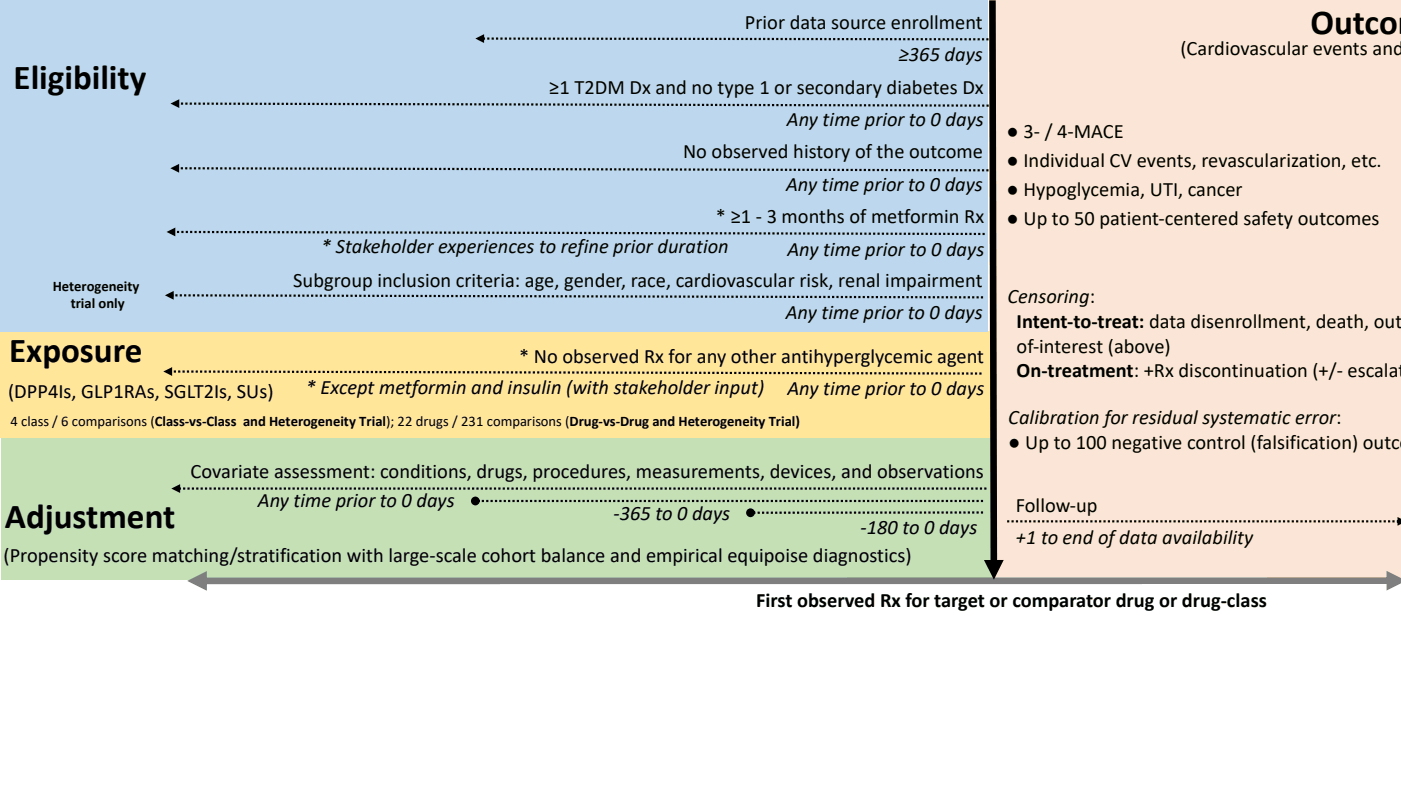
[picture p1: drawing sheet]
<svg xmlns="http://www.w3.org/2000/svg" width="339mm" height="190mm" viewBox="0 0 339 190" stroke-linecap="round" stroke-linejoin="round" font-family="sans-serif">
<path d="M239.2 0h99.5v139.7h-99.5z" fill="#fbe5d6"/>
<path d="M.2 105.8h239.9v34.3h-239.9z" fill="#c5e0b4"/>
<path d="M-.1 80.1h239.7v25.7h-239.7z" fill="#ffe699"/>
<path d="M0 .1h238.8v80.1h-238.8z" fill="#bdd7ee"/>
<path d="M49.2 139.6v1.6h286.8v-1.6zM45.2 140.4l4.8 2.4v-4.7zM335.2 138v4.8l3.5-2.4z" fill="#7f7f7f"/>
<g fill="#000">
<path d="M238.4 9.2h.6v.6h-.6zM237.4 9.2h.5v.6h-.5zM236.3 9.2h.5v.6h-.5zM235.3 9.2h.5v.6h-.5zM234.2 9.2h.5v.6h-.5zM233.1 9.2h.6v.6h-.6zM232.1 9.2h.5v.6h-.5zM231 9.2h.5v.6h-.5zM230 9.2h.5v.6h-.5zM228.9 9.2h.5v.6h-.5zM227.8 9.2h.6v.6h-.6zM226.8 9.2h.5v.6h-.5zM225.7 9.2h.6v.5h-.6zM224.7 9.2h.5v.5h-.5zM223.6 9.2h.5v.5h-.5zM222.6 9.2h.5v.5h-.5zM221.5 9.2h.5v.5h-.5zM220.4 9.2h.6v.5h-.6zM219.4 9.2h.5v.5h-.5zM218.3 9.2h.5v.5h-.5zM217.3 9.2h.5v.5h-.5zM216.2 9.2h.5v.5h-.5zM215.1 9.2h.6v.5h-.6zM214.1 9.2h.5v.5h-.5zM213 9.2h.6v.5h-.6zM212 9.2h.5v.5h-.5zM210.9 9.2h.5v.5h-.5zM209.9 9.2h.5v.5h-.5zM208.8 9.2h.5v.5h-.5zM207.7 9.2h.6v.5h-.6zM206.7 9.2h.5v.5h-.5zM205.6 9.2h.5v.5h-.5zM204.6 9.2h.5v.5h-.5zM203.5 9.2h.5v.5h-.5zM202.4 9.2h.6v.5h-.6zM201.4 9.2h.5v.5h-.5zM200.3 9.2h.6v.5h-.6zM199.3 9.2h.5v.5h-.5zM198.2 9.2h.5v.5h-.5zM197.2 9.2h.5v.5h-.5zM196.1 9.2h.5v.5h-.5zM195 9.2h.6v.5h-.6zM194 9.2h.5v.5h-.5zM192.9 9.2h.5v.5h-.5zM191.9 9.2h.5v.5h-.5zM190.8 9.2h.5v.5h-.5zM189.7 9.2h.6v.5h-.6zM188.7 9.2h.5v.5h-.5zM187.6 9.2h.6v.5h-.6zM186.6 9.2h.5v.5h-.5zM185.5 9.2h.5v.5h-.5zM184.5 9.2h.5v.5h-.5zM183.4 9.2h.5v.5h-.5zM182.3 9.2h.6v.5h-.6zM181.3 9.2h.5v.5h-.5zM180.2 9.2h.5v.5h-.5zM179.2 9.2h.5v.5h-.5zM178.1 9.2h.5v.5h-.5zM177 9.1h.6v.6h-.6zM176 9.1h.5v.6h-.5zM174.9 9.1h.6v.6h-.6zM173.9 9.1h.5v.6h-.5zM172.8 9.1h.5v.6h-.5zM171.8 9.1h.5v.6h-.5zM170.7 9.1h.5v.6h-.5zM169.6 9.1h.6v.6h-.6zM168.6 9.1h.5v.6h-.5zM167.5 9.1h.5v.6h-.5zM166.5 9.1h.5v.6h-.5zM165.4 9.1h.5v.6h-.5zM164.3 9.1h.6v.6h-.6zM163.3 9.1h.5v.6h-.5zM162.2 9.1h.6v.6h-.6zM161.2 9.1h.5v.6h-.5zM160.1 9.1h.5v.6h-.5zM159.1 9.1h.5v.6h-.5zM158 9.1h.5v.6h-.5zM156.9 9.1h.6v.5h-.6zM155.9 9.1h.5v.5h-.5zM154.8 9.1h.5v.5h-.5zM153.8 9.1h.5v.5h-.5zM152.7 9.1h.5v.5h-.5zM151.6 9.1h.6v.5h-.6zM150.6 9.1h.5v.5h-.5zM149.5 9.1h.6v.5h-.6zM148.5 9.1h.5v.5h-.5zM147.4 9.1h.5v.5h-.5zM146.4 9.1h.5v.5h-.5zM145.3 9.1h.5v.5h-.5zM144.2 9.1h.6v.5h-.6zM143.2 9.1h.5v.5h-.5zM142.1 9.1h.5v.5h-.5zM141.1 9.1h.5v.5h-.5zM140 9.1h.5v.5h-.5zM138.9 9.1h.6v.5h-.6zM137.9 9.1h.5v.5h-.5zM136.8 9.1h.6v.5h-.6zM135.8 9.1h.5v.5h-.5zM134.7 9.1h.5v.5h-.5zM133.7 9.1h.5v.5h-.5zM132.6 9.1h.5v.5h-.5zM131.5 9.1h.6v.5h-.6zM130.5 9.1h.5v.5h-.5zM129.4 9.1h.5v.5h-.5zM128.4 9.1h.5v.5h-.5zM127.3 9.1h.5v.5h-.5zM126.2 9.1h.6v.5h-.6zM125.2 9.1h.5v.5h-.5zM124.1 9.1h.6v.5h-.6zM123.1 9.1h.5v.5h-.5zM122 9.1h.5v.5h-.5zM121 9.1h.5v.5h-.5zM119.9 9.1h.5v.5h-.5zM118.8 9.1h.6v.5h-.6zM117.8 9.1h.5v.5h-.5zM116.7 9.1h.5v.5h-.5zM114.9 9.3l2.1-1v2.1z"/>
<path d="M239.1 .1h1.6l.3 136.1h-1.5zM237.9 135.4h4.7l-2.3 4.7z"/>
<path d="M238.5 25.3h.5v.5h-.5zM237.4 25.3h.5v.5h-.5zM236.4 25.3h.5v.5h-.5zM235.3 25.3h.5v.5h-.5zM234.2 25.3h.6v.5h-.6zM233.2 25.3h.5v.5h-.5zM232.1 25.3h.5v.5h-.5zM231.1 25.2h.5v.6h-.5zM230 25.2h.5v.6h-.5zM228.9 25.2h.6v.6h-.6zM227.9 25.2h.5v.6h-.5zM226.8 25.2h.6v.6h-.6zM225.8 25.2h.5v.6h-.5zM224.7 25.2h.5v.6h-.5zM223.7 25.2h.5v.6h-.5zM222.6 25.2h.5v.6h-.5zM221.5 25.2h.6v.6h-.6zM220.5 25.2h.5v.6h-.5zM219.4 25.2h.5v.6l-.5-.1zM218.4 25.2h.5v.5h-.5zM217.3 25.2h.5v.5h-.5zM216.2 25.2h.6v.5h-.6zM215.2 25.2h.5v.5h-.5zM214.1 25.2h.6v.5h-.6zM213.1 25.2h.5v.5h-.5zM212 25.2h.5v.5h-.5zM211 25.2h.5v.5h-.5zM209.9 25.2h.5v.5h-.5zM208.8 25.2h.6v.5h-.6zM207.8 25.2h.5v.5h-.5zM206.7 25.2h.5v.5h-.5zM205.7 25.2h.5v.5h-.5zM204.6 25.2h.5v.5h-.5zM203.5 25.2h.6v.5h-.6zM202.5 25.2h.5v.5h-.5zM201.4 25.2h.6v.5h-.6zM200.4 25.2h.5v.5h-.5zM199.3 25.2h.5v.5h-.5zM198.3 25.2h.5v.5h-.5zM197.2 25.2h.5v.5h-.5zM196.1 25.2h.6v.5h-.6zM195.1 25.2h.5v.5h-.5zM194 25.2h.5v.5h-.5zM193 25.2h.5v.5h-.5zM191.9 25.2h.5v.5h-.5zM190.8 25.1h.6v.6h-.6zM189.8 25.1h.5v.6h-.5zM188.7 25.1h.6v.6h-.6zM187.7 25.1h.5v.6h-.5zM186.6 25.1h.5v.6h-.5zM185.6 25.1h.5v.6h-.5zM184.5 25.1h.5v.6h-.5zM183.4 25.1h.6v.6h-.6zM182.4 25.1h.5v.6h-.5zM181.3 25.1h.5v.6h-.5zM180.3 25.1h.5v.6h-.5zM179.2 25.1h.5v.5h-.5zM178.1 25.1h.6v.5h-.6zM177.1 25.1h.5v.5h-.5zM176 25.1h.6v.5h-.6zM175 25.1h.5v.5h-.5zM173.9 25.1h.5v.5h-.5zM172.9 25.1h.5v.5h-.5zM171.8 25.1h.5v.5h-.5zM170.7 25.1h.6v.5h-.6zM169.7 25.1h.5v.5h-.5zM168.6 25.1h.5v.5h-.5zM167.6 25.1h.5v.5h-.5zM166.5 25.1h.5v.5h-.5zM165.4 25.1h.6v.5h-.6zM164.4 25.1h.5v.5h-.5zM163.3 25.1h.6v.5h-.6zM162.3 25.1h.5v.5h-.5zM161.2 25.1h.5v.5h-.5zM160.2 25.1h.5v.5h-.5zM159.1 25.1h.5v.5h-.5zM158 25.1h.6v.5h-.6zM157 25.1h.5v.5h-.5zM155.9 25.1h.5v.5h-.5zM154.9 25.1h.5v.5h-.5zM153.8 25.1h.5v.5h-.5zM152.7 25.1h.6v.5h-.6zM151.7 25.1h.5v.5h-.5zM150.6 25h.6v.6h-.6zM149.6 25h.5v.6h-.5zM148.5 25h.5v.6h-.5zM147.5 25h.5v.6h-.5zM146.4 25h.5v.6h-.5zM145.3 25h.6v.6h-.6zM144.3 25h.5v.6h-.5zM143.2 25h.5v.6h-.5zM142.2 25h.5v.6h-.5zM141.1 25h.5v.6h-.5zM140 25h.6v.6h-.6zM139 25h.5v.5h-.5zM137.9 25h.6v.5h-.6zM136.9 25h.5v.5h-.5zM135.8 25h.5v.5h-.5zM134.8 25h.5v.5h-.5zM133.7 25h.5v.5h-.5zM132.6 25h.6v.5h-.6zM131.6 25h.5v.5h-.5zM130.5 25h.5v.5h-.5zM129.5 25h.5v.5h-.5zM128.4 25h.5v.5h-.5zM127.3 25h.6v.5h-.6zM126.3 25h.5v.5h-.5zM125.2 25h.6v.5h-.6zM124.2 25h.5v.5h-.5zM123.1 25h.5v.5h-.5zM122.1 25h.5v.5h-.5zM121 25h.5v.5h-.5zM119.9 25h.6v.5h-.6zM118.9 25h.5v.5h-.5zM117.8 25h.5v.5h-.5zM116.8 25h.5v.5h-.5zM115.7 25h.5v.5h-.5zM114.6 25h.6v.5h-.6zM113.6 25h.5v.5h-.5zM112.5 25h.6v.5h-.6zM111.5 25h.5v.5h-.5zM110.4 24.9h.5v.6h-.5zM109.4 24.9h.5v.6h-.5zM108.3 24.9h.5v.6h-.5zM107.2 24.9h.6v.6h-.6zM106.2 24.9h.5v.6h-.5zM105.1 24.9h.5v.6h-.5zM104.1 24.9h.5v.6h-.5zM103 24.9h.5v.6h-.5zM101.9 24.9h.6v.6h-.6zM100.9 24.9h.5v.6h-.5zM99.8 24.9h.6v.6h-.6zM98.8 24.9h.5v.5h-.5zM97.7 24.9h.5v.5h-.5zM96.7 24.9h.5v.5h-.5zM95.6 24.9h.5v.5h-.5zM94.5 24.9h.6v.5h-.6zM93.5 24.9h.5v.5h-.5zM92.4 24.9h.5v.5h-.5zM91.4 24.9h.5v.5h-.5zM90.3 24.9h.5v.5h-.5zM89.2 24.9h.6v.5h-.6zM88.2 24.9h.5v.5h-.5zM87.1 24.9h.6v.5h-.6zM86.1 24.9h.5v.5h-.5zM85 24.9h.5v.5h-.5zM84 24.9h.5v.5h-.5zM82.9 24.9h.5v.5h-.5zM81.8 24.9h.6v.5h-.6zM80.8 24.9h.5v.5h-.5zM79.7 24.9h.5v.5h-.5zM78.7 24.9h.5v.5h-.5zM77.6 24.9h.5v.5h-.5zM76.5 24.9h.6v.5h-.6zM75.5 24.9h.5v.5h-.5zM74.4 24.9h.6v.5h-.6zM73.4 24.9h.5v.5h-.5zM72.3 24.9h.5v.5h-.5zM71.3 24.9h.5v.5h-.5zM70.2 24.8h.5v.6h-.5zM69.1 24.8h.6v.6h-.6zM68.1 24.8h.5v.6h-.5zM67 24.8h.5v.6h-.5zM66 24.8h.5v.6h-.5zM64.9 24.8h.5v.6h-.5zM63.8 24.8h.6v.6h-.6zM62.8 24.8h.5v.6h-.5zM61.7 24.8h.6v.6h-.6zM60.7 24.8h.5v.6h-.5zM59.6 24.8h.5v.6h-.5zM58.6 24.8h.5v.5h-.5zM57.5 24.8h.5v.5h-.5zM56.4 24.8h.6v.5h-.6zM55.4 24.8h.5v.5h-.5zM54.3 24.8h.5v.5h-.5zM53.3 24.8h.5v.5h-.5zM52.2 24.8h.5v.5h-.5zM51.1 24.8h.6v.5h-.6zM50.1 24.8h.5v.5h-.5zM49 24.8h.6v.5h-.6zM48 24.8h.5v.5h-.5zM46.9 24.8h.5v.5h-.5zM45.9 24.8h.5v.5h-.5zM44.8 24.8h.5v.5h-.5zM43.7 24.8h.6v.5h-.6zM43 24.8h.2v.5h-.2zM41.2 25l2.1-1v2.1z"/>
<path d="M237.5 56.3h.5v.5h-.5zM236.5 56.3h.5v.5h-.5zM235.4 56.3h.5v.5h-.5zM234.3 56.3h.6v.5h-.6zM233.3 56.3h.5v.5h-.5zM232.2 56.3h.6l-.1 .5h-.5zM231.2 56.3h.5v.5h-.5zM230.1 56.3h.5v.5h-.5zM229 56.3h.6v.5h-.6zM228 56.3h.5v.5h-.5zM226.9 56.3h.6v.5h-.6zM225.9 56.3h.5v.5h-.5zM224.8 56.3h.5v.5h-.5zM223.8 56.3h.5v.5h-.5zM222.7 56.3h.5v.5h-.5zM221.6 56.3h.6v.5h-.6zM220.6 56.3h.5v.5h-.5zM219.5 56.3h.6l-.1 .5h-.5zM218.5 56.2l.5 .1v.5h-.5zM217.4 56.2h.5v.6h-.5zM216.3 56.2h.6v.6h-.6zM215.3 56.2h.5v.6h-.5zM214.2 56.2h.6v.6h-.6zM213.2 56.2h.5v.6h-.5zM212.1 56.2h.5v.6h-.5zM211.1 56.2h.5v.6h-.5zM210 56.2h.5v.6h-.5zM208.9 56.2h.6v.6h-.6zM207.9 56.2h.5v.6h-.5zM206.8 56.2h.6l-.1 .6-.5-.1zM205.8 56.2h.5v.5h-.5zM204.7 56.2h.5v.5h-.5zM203.6 56.2h.6v.5h-.6zM202.6 56.2h.5v.5h-.5zM201.5 56.2h.6v.5h-.6zM200.5 56.2h.5v.5h-.5zM199.4 56.2h.5v.5h-.5zM198.4 56.2h.5v.5h-.5zM197.3 56.2h.5v.5h-.5zM196.2 56.2h.6v.5h-.6zM195.2 56.2h.5v.5h-.5zM194.1 56.2h.6l-.1 .5h-.5zM193.1 56.2h.5v.5h-.5zM192 56.2h.5v.5h-.5zM190.9 56.2h.6v.5h-.6zM189.9 56.2h.5v.5h-.5zM188.8 56.2h.6v.5h-.6zM187.8 56.2h.5v.5h-.5zM186.7 56.2h.5v.5h-.5zM185.7 56.2h.5v.5h-.5zM184.6 56.2h.5v.5h-.5zM183.5 56.2h.6v.5h-.6zM182.5 56.2h.5v.5h-.5zM181.4 56.2h.6l-.1 .5h-.5zM180.4 56.2h.5v.5h-.5zM179.3 56.2h.5v.5h-.5zM178.2 56.1l.6 .1v.5h-.6zM177.2 56.1h.5v.6h-.5zM176.1 56.1h.6v.6h-.6zM175.1 56.1h.5v.6h-.5zM174 56.1h.5v.6h-.5zM173 56.1h.5v.6h-.5zM171.9 56.1h.5v.6h-.5zM170.8 56.1h.6v.6h-.6zM169.8 56.1h.5v.6h-.5zM168.7 56.1h.6l-.1 .6h-.5zM167.7 56.1h.5v.6h-.5zM166.6 56.1h.5v.6l-.5-.1zM165.5 56.1h.6v.5h-.6zM164.5 56.1h.5v.5h-.5zM163.4 56.1h.6v.5h-.6zM162.4 56.1h.5v.5h-.5zM161.3 56.1h.5v.5h-.5zM160.3 56.1h.5v.5h-.5zM159.2 56.1h.5v.5h-.5zM158.1 56.1h.6v.5h-.6zM157.1 56.1h.5v.5h-.5zM156 56.1h.6l-.1 .5h-.5zM155 56.1h.5v.5h-.5zM153.9 56.1h.5v.5h-.5zM152.8 56.1h.6v.5h-.6zM151.8 56.1h.5v.5h-.5zM150.7 56.1h.6v.5h-.6zM149.7 56.1h.5v.5h-.5zM148.6 56.1h.5v.5h-.5zM147.6 56.1h.5v.5h-.5zM146.5 56.1h.5v.5h-.5zM145.4 56.1h.6v.5h-.6zM144.4 56.1h.5v.5h-.5zM143.3 56.1h.6l-.1 .5h-.5zM142.3 56.1h.5v.5h-.5zM141.2 56.1h.5v.5h-.5zM140.1 56.1h.6v.5h-.6zM139.1 56.1h.5v.5h-.5zM138 56l.6 .1v.5h-.6zM137 56h.5v.6h-.5zM135.9 56h.5v.6h-.5zM134.9 56h.5v.6h-.5zM133.8 56h.5v.6h-.5zM132.7 56h.6v.6h-.6zM131.7 56h.5v.6h-.5zM130.6 56h.6l-.1 .6h-.5zM129.6 56h.5v.6h-.5zM128.5 56h.5v.6h-.5zM127.4 56h.6v.6h-.6zM126.4 56h.5v.6l-.5-.1zM125.3 56h.6v.5h-.6zM124.3 56h.5v.5h-.5zM123.2 56h.5v.5h-.5zM122.2 56h.5v.5h-.5zM121.1 56h.5v.5h-.5zM120 56h.6v.5h-.6zM119 56h.5v.5h-.5zM117.9 56h.6l-.1 .5h-.5zM116.9 56h.5v.5h-.5zM115.8 56h.5v.5h-.5zM114.7 56h.6v.5h-.6zM113.7 56h.5v.5h-.5zM112.6 56h.6v.5h-.6zM111.6 56h.5v.5h-.5zM110.5 56h.5v.5h-.5zM109.5 56h.5v.5h-.5zM108.4 56h.5v.5h-.5zM107.3 56h.6v.5h-.6zM106.3 56h.5v.5h-.5zM105.2 56h.6l-.1 .5h-.5zM104.2 56h.5v.5h-.5zM103.1 56h.5v.5h-.5zM102 56h.6v.5h-.6zM101 56h.5v.5h-.5zM99.9 56h.6v.5h-.6zM98.9 56h.5v.5h-.5zM97.8 55.9l.5 .1v.5h-.5zM96.8 55.9h.5v.6h-.5zM95.7 55.9h.5v.6h-.5zM94.6 55.9h.6v.6h-.6zM93.6 55.9h.5v.6h-.5zM92.5 55.9h.6l-.1 .6h-.5zM91.5 55.9h.5v.6h-.5zM90.4 55.9h.5v.6h-.5zM89.3 55.9h.6v.6h-.6zM88.3 55.9h.5v.6h-.5zM87.2 55.9h.6v.6h-.6zM86.2 55.9h.5v.6l-.5-.1zM85.1 55.9h.5v.5h-.5zM84.1 55.9h.5v.5h-.5zM83 55.9h.5v.5h-.5zM81.9 55.9h.6v.5h-.6zM80.9 55.9h.5v.5h-.5zM79.8 55.9h.6l-.1 .5h-.5zM78.8 55.9h.5v.5h-.5zM77.7 55.9h.5v.5h-.5zM76.6 55.9h.6v.5h-.6zM75.6 55.9h.5v.5h-.5zM74.5 55.9h.6v.5h-.6zM73.5 55.9h.5v.5h-.5zM72.4 55.9h.5v.5h-.5zM71.4 55.9h.5v.5h-.5zM70.3 55.9h.5v.5h-.5zM69.2 55.9h.6v.5h-.6zM68.2 55.9h.5v.5h-.5zM67.1 55.9h.6l-.1 .5h-.5zM66.1 55.9h.5v.5h-.5zM65 55.9h.5v.5h-.5zM63.9 55.9h.6v.5h-.6zM62.9 55.9h.5v.5h-.5zM61.8 55.9h.6v.5h-.6zM60.8 55.9h.5v.5h-.5zM59.7 55.9h.5v.5h-.5zM58.7 55.9h.5v.5h-.5zM57.6 55.8h.5v.6h-.5zM56.5 55.8h.6v.6h-.6zM55.5 55.8h.5v.6h-.5zM54.4 55.8h.6l-.1 .6h-.5zM53.4 55.8h.5v.6h-.5zM52.3 55.8h.5v.6h-.5zM51.2 55.8h.6v.6h-.6zM50.2 55.8h.5v.6h-.5zM49.1 55.8h.6v.6h-.6zM48.1 55.8h.5v.6h-.5zM47 55.8h.5v.6h-.5zM46 55.8h.5v.5h-.5zM44.9 55.8h.5v.5h-.5zM43.8 55.8h.6v.5h-.6zM42.8 55.8h.5v.5h-.5zM42 55.8h.3l-.1 .5h-.2zM40.3 56.1l2.1-1.1v2.1z"/>
<path d="M238.4 40.9h.6v.5h-.6zM237.4 40.9h.5v.5h-.5zM236.3 40.9h.5v.5h-.5zM235.3 40.9h.5v.5h-.5zM234.2 40.9h.5v.5h-.5zM233.1 40.9h.6v.5h-.6zM232.1 40.9h.5v.5h-.5zM231 40.9h.6l-.1 .5h-.5zM230 40.9h.5v.5h-.5zM228.9 40.9h.5v.5h-.5zM227.8 40.9h.6v.5h-.6zM226.8 40.9h.5v.5h-.5zM225.7 40.9h.6v.5h-.6zM224.7 40.9h.5v.5h-.5zM223.6 40.9h.5v.5h-.5zM222.6 40.9h.5v.5h-.5zM221.5 40.9h.5v.5h-.5zM220.4 40.9h.6v.5h-.6zM219.4 40.9h.5v.5h-.5zM218.3 40.9h.6l-.1 .5h-.5zM217.3 40.9h.5v.5h-.5zM216.2 40.8l.5 .1v.5h-.5zM215.1 40.8h.6v.6h-.6zM214.1 40.8h.5v.6h-.5zM213 40.8h.6v.6h-.6zM212 40.8h.5v.6h-.5zM210.9 40.8h.5v.6h-.5zM209.9 40.8h.5v.6h-.5zM208.8 40.8h.5v.6h-.5zM207.7 40.8h.6v.6h-.6zM206.7 40.8h.5v.6h-.5zM205.6 40.8h.6l-.1 .6h-.5zM204.6 40.8h.5v.6l-.5-.1zM203.5 40.8h.5v.5h-.5zM202.4 40.8h.6v.5h-.6zM201.4 40.8h.5v.5h-.5zM200.3 40.8h.6v.5h-.6zM199.3 40.8h.5v.5h-.5zM198.2 40.8h.5v.5h-.5zM197.2 40.8h.5v.5h-.5zM196.1 40.8h.5v.5h-.5zM195 40.8h.6v.5h-.6zM194 40.8h.5v.5h-.5zM192.9 40.8h.6l-.1 .5h-.5zM191.9 40.8h.5v.5h-.5zM190.8 40.8h.5v.5h-.5zM189.7 40.8h.6v.5h-.6zM188.7 40.8h.5v.5h-.5zM187.6 40.8h.6v.5h-.6zM186.6 40.8h.5v.5h-.5zM185.5 40.8h.5v.5h-.5zM184.5 40.8h.5v.5h-.5zM183.4 40.8h.5v.5h-.5zM182.3 40.8h.6v.5h-.6zM181.3 40.8h.5v.5h-.5zM180.2 40.8h.6l-.1 .5h-.5zM179.2 40.8h.5v.5h-.5zM178.1 40.8h.5v.5h-.5zM177 40.8h.6v.5h-.6zM176 40.7l.5 .1v.5h-.5zM174.9 40.7h.6v.6h-.6zM173.9 40.7h.5v.6h-.5zM172.8 40.7h.5v.6h-.5zM171.8 40.7h.5v.6h-.5zM170.7 40.7h.5v.6h-.5zM169.6 40.7h.6v.6h-.6zM168.6 40.7h.5v.6h-.5zM167.5 40.7h.6l-.1 .6h-.5zM166.5 40.7h.5v.6h-.5zM165.4 40.7h.5v.6h-.5zM164.3 40.7h.6v.6l-.6-.1zM163.3 40.7h.5v.5h-.5zM162.2 40.7h.6v.5h-.6zM161.2 40.7h.5v.5h-.5zM160.1 40.7h.5v.5h-.5zM159.1 40.7h.5v.5h-.5zM158 40.7h.5v.5h-.5zM156.9 40.7h.6v.5h-.6zM155.9 40.7h.5v.5h-.5zM154.8 40.7h.6l-.1 .5h-.5zM153.8 40.7h.5v.5h-.5zM152.7 40.7h.5v.5h-.5zM151.6 40.7h.6v.5h-.6zM150.6 40.7h.5v.5h-.5zM149.5 40.7h.6v.5h-.6zM148.5 40.7h.5v.5h-.5zM147.4 40.7h.5v.5h-.5zM146.4 40.7h.5v.5h-.5zM145.3 40.7h.5v.5h-.5zM144.2 40.7h.6v.5h-.6zM143.2 40.7h.5v.5h-.5zM142.1 40.7h.6l-.1 .5h-.5zM141.1 40.7h.5v.5h-.5zM140 40.7h.5v.5h-.5zM138.9 40.7h.6v.5h-.6zM137.9 40.7h.5v.5h-.5zM136.8 40.7h.6v.5h-.6zM135.8 40.6h.5v.6h-.5zM134.7 40.6h.5v.6h-.5zM133.7 40.6h.5v.6h-.5zM132.6 40.6h.5v.6h-.5zM131.5 40.6h.6v.6h-.6zM130.5 40.6h.5v.6h-.5zM129.4 40.6h.6l-.1 .6h-.5zM128.4 40.6h.5v.6h-.5zM127.3 40.6h.5v.6h-.5zM126.2 40.6h.6v.6h-.6zM125.2 40.6h.5v.6h-.5zM124.1 40.6h.6v.6l-.6-.1zM123.1 40.6h.5v.5h-.5zM122 40.6h.5v.5h-.5zM121 40.6h.5v.5h-.5zM119.9 40.6h.5v.5h-.5zM118.8 40.6h.6v.5h-.6zM117.8 40.6h.5v.5h-.5zM116.7 40.6h.6l-.1 .5h-.5zM115.7 40.6h.5v.5h-.5zM114.6 40.6h.5v.5h-.5zM113.5 40.6h.6v.5h-.6zM112.5 40.6h.5v.5h-.5zM111.4 40.6h.6v.5h-.6zM110.4 40.6h.5v.5h-.5zM109.3 40.6h.5v.5h-.5zM108.3 40.6h.5v.5h-.5zM107.2 40.6h.5v.5h-.5zM106.1 40.6h.6v.5h-.6zM105.1 40.6h.5v.5h-.5zM104 40.6h.6l-.1 .5h-.5zM103 40.6h.5v.5h-.5zM101.9 40.6h.5v.5h-.5zM100.8 40.6h.6v.5h-.6zM99.8 40.6h.5v.5h-.5zM98.7 40.6h.6v.5h-.6zM97.7 40.6h.5v.5h-.5zM96.6 40.6h.5v.5h-.5zM95.6 40.5h.5v.6h-.5zM94.5 40.5h.5v.6h-.5zM93.4 40.5h.6v.6h-.6zM92.4 40.5h.5v.6h-.5zM91.3 40.5h.6l-.1 .6h-.5zM90.3 40.5h.5v.6h-.5zM89.2 40.5h.5v.6h-.5zM88.1 40.5h.6v.6h-.6zM87.1 40.5h.5v.6h-.5zM86 40.5h.6v.6h-.6zM85 40.5h.5v.6h-.5zM83.9 40.5h.5v.5h-.5zM82.9 40.5h.5v.5h-.5zM81.8 40.5h.5v.5h-.5zM80.7 40.5h.6v.5h-.6zM79.7 40.5h.5v.5h-.5zM78.6 40.5h.6l-.1 .5h-.5zM77.6 40.5h.5v.5h-.5zM76.5 40.5h.5v.5h-.5zM75.4 40.5h.6v.5h-.6zM74.4 40.5h.5v.5h-.5zM73.3 40.5h.6v.5h-.6zM72.3 40.5h.5v.5h-.5zM71.2 40.5h.5v.5h-.5zM70.2 40.5h.5v.5h-.5zM69.1 40.5h.5v.5h-.5zM68 40.5h.6v.5h-.6zM67 40.5h.5v.5h-.5zM65.9 40.5h.6l-.1 .5h-.5zM64.9 40.5h.5v.5h-.5zM63.8 40.5h.5v.5h-.5zM62.7 40.5h.6v.5h-.6zM61.7 40.5h.5v.5h-.5zM60.6 40.5h.6v.5h-.6zM59.6 40.5h.5v.5h-.5zM58.5 40.5h.5v.5h-.5zM57.5 40.5h.5v.5h-.5zM56.4 40.5h.5v.5h-.5zM55.3 40.4h.6v.6h-.6zM54.3 40.4h.5v.6h-.5zM53.2 40.4h.6l-.1 .6h-.5zM52.2 40.4h.5v.6h-.5zM51.1 40.4h.5v.6h-.5zM50 40.4h.6v.6h-.6zM49 40.4h.5v.6h-.5zM47.9 40.4h.6v.6h-.6zM46.9 40.4h.5v.6h-.5zM45.8 40.4h.5v.6h-.5zM44.8 40.4h.5v.6h-.5zM43.7 40.4h.5v.5h-.5zM42.9 40.4h.3v.5h-.3zM41.2 40.7l2.1-1.1v2.1z"/>
<path d="M237.1 71.6h.5v.6h-.5zM236.1 71.6h.5v.5h-.5zM235 71.6h.5v.5h-.5zM233.9 71.6h.6v.5h-.6zM232.9 71.6h.5v.5h-.5zM231.8 71.6h.6v.5h-.6zM230.8 71.6h.5v.5h-.5zM229.7 71.6h.5v.5h-.5zM228.6 71.6h.6v.5h-.6zM227.6 71.6h.5v.5h-.5zM226.5 71.6h.6v.5h-.6zM225.5 71.6h.5v.5h-.5zM224.4 71.6h.5v.5h-.5zM223.4 71.6h.5v.5h-.5zM222.3 71.6h.5v.5h-.5zM221.2 71.6h.6v.5h-.6zM220.2 71.6h.5v.5h-.5zM219.1 71.6h.6v.5h-.6zM218.1 71.6h.5v.5h-.5zM217 71.6h.5v.5h-.5zM215.9 71.6h.6v.5h-.6zM214.9 71.6h.5v.5h-.5zM213.8 71.6h.6v.5h-.6zM212.8 71.6h.5v.5h-.5zM211.7 71.6h.5v.5h-.5zM210.7 71.6h.5v.5h-.5zM209.6 71.6h.5v.5h-.5zM208.5 71.6h.6v.5h-.6zM207.5 71.5h.5v.6h-.5zM206.4 71.5h.6v.6h-.6zM205.4 71.5h.5v.6h-.5zM204.3 71.5h.5v.6h-.5zM203.2 71.5h.6v.6h-.6zM202.2 71.5h.5v.6h-.5zM201.1 71.5h.6v.6h-.6zM200.1 71.5h.5v.6h-.5zM199 71.5h.5v.6h-.5zM198 71.5h.5v.6h-.5zM196.9 71.5h.5v.6h-.5zM195.8 71.5h.6v.5h-.6zM194.8 71.5h.5v.5h-.5zM193.7 71.5h.6v.5h-.6zM192.7 71.5h.5v.5h-.5zM191.6 71.5h.5v.5h-.5zM190.5 71.5h.6v.5h-.6zM189.5 71.5h.5v.5h-.5zM188.4 71.5h.6v.5h-.6zM187.4 71.5h.5v.5h-.5zM186.3 71.5h.5v.5h-.5zM185.3 71.5h.5v.5h-.5zM184.2 71.5h.5v.5h-.5zM183.1 71.5h.6v.5h-.6zM182.1 71.5h.5v.5h-.5zM181 71.5h.6v.5h-.6zM180 71.5h.5v.5h-.5zM178.9 71.5h.5v.5h-.5zM177.8 71.5h.6v.5h-.6zM176.8 71.5h.5v.5h-.5zM175.7 71.5h.6v.5h-.6zM174.7 71.5h.5v.5h-.5zM173.6 71.5h.5v.5h-.5zM172.6 71.5h.5v.5h-.5zM171.5 71.5h.5v.5h-.5zM170.4 71.5h.6v.5h-.6zM169.4 71.5h.5v.5h-.5zM168.3 71.4l.6 .1v.5h-.6zM167.3 71.4h.5v.6h-.5zM166.2 71.4h.5v.6h-.5zM165.1 71.4h.6v.6h-.6zM164.1 71.4h.5v.6h-.5zM163 71.4h.6v.6h-.6zM162 71.4h.5v.6h-.5zM160.9 71.4h.5v.6h-.5zM159.9 71.4h.5v.6h-.5zM158.8 71.4h.5v.6h-.5zM157.7 71.4h.6v.6h-.6zM156.7 71.4h.5v.6l-.5-.1zM155.6 71.4h.6v.5h-.6zM154.6 71.4h.5v.5h-.5zM153.5 71.4h.5v.5h-.5zM152.4 71.4h.6v.5h-.6zM151.4 71.4h.5v.5h-.5zM150.3 71.4h.6v.5h-.6zM149.3 71.4h.5v.5h-.5zM148.2 71.4h.5v.5h-.5zM147.2 71.4h.5v.5h-.5zM146.1 71.4h.5v.5h-.5zM145 71.4h.6v.5h-.6zM144 71.4h.5v.5h-.5zM142.9 71.4h.6v.5h-.6zM141.9 71.4h.5v.5h-.5zM140.8 71.4h.5v.5h-.5zM139.7 71.4h.6v.5h-.6zM138.7 71.4h.5v.5h-.5zM137.6 71.4h.6v.5h-.6zM136.6 71.4h.5v.5h-.5zM135.5 71.4h.5v.5h-.5zM134.5 71.4h.5v.5h-.5zM133.4 71.4h.5v.5h-.5zM132.3 71.4h.6v.5h-.6zM131.3 71.4h.5v.5h-.5zM130.2 71.4h.6v.5h-.6zM129.2 71.4h.5v.5h-.5zM128.1 71.3l.5 .1v.5h-.5zM127 71.3h.6v.6h-.6zM126 71.3h.5v.6h-.5zM124.9 71.3h.6v.6h-.6zM123.9 71.3h.5v.6h-.5zM122.8 71.3h.5v.6h-.5zM121.8 71.3h.5v.6h-.5zM120.7 71.3h.5v.6h-.5zM119.6 71.3h.6v.6h-.6zM118.6 71.3h.5v.6h-.5zM117.5 71.3h.6v.6h-.6zM116.5 71.3h.5v.6l-.5-.1zM115.4 71.3h.5v.5h-.5zM114.3 71.3h.6v.5h-.6zM113.3 71.3h.5v.5h-.5zM112.2 71.3h.6v.5h-.6zM111.2 71.3h.5v.5h-.5zM110.1 71.3h.5v.5h-.5zM109.1 71.3h.5v.5h-.5zM108 71.3h.5v.5h-.5zM106.9 71.3h.6v.5h-.6zM105.9 71.3h.5v.5h-.5zM104.8 71.3h.6v.5h-.6zM103.8 71.3h.5v.5h-.5zM102.7 71.3h.5v.5h-.5zM101.6 71.3h.6v.5h-.6zM100.6 71.3h.5v.5h-.5zM99.5 71.3h.6v.5h-.6zM98.5 71.3h.5v.5h-.5zM97.4 71.3h.5v.5h-.5zM96.4 71.3h.5v.5h-.5zM95.3 71.3h.5v.5h-.5zM94.2 71.3h.6v.5h-.6zM93.2 71.3h.5v.5h-.5zM92.1 71.3h.6v.5h-.6zM91.1 71.3h.5v.5h-.5zM90 71.3h.5v.5h-.5zM88.9 71.3h.6v.5h-.6zM87.9 71.2l.5 .1v.5h-.5zM86.8 71.2h.6v.6h-.6zM85.8 71.2h.5v.6h-.5zM84.7 71.2h.5v.6h-.5zM83.7 71.2h.5v.6h-.5zM82.6 71.2h.5v.6h-.5zM81.5 71.2h.6v.6h-.6zM80.5 71.2h.5v.6h-.5zM79.4 71.2h.6v.6h-.6zM78.4 71.2h.5v.6h-.5zM77.3 71.2h.5v.6h-.5zM76.2 71.2h.6v.6l-.6-.1zM75.2 71.2h.5v.5h-.5zM74.1 71.2h.6v.5h-.6zM73.1 71.2h.5v.5h-.5zM72 71.2h.5v.5h-.5zM71 71.2h.5v.5h-.5zM69.9 71.2h.5v.5h-.5zM68.8 71.2h.6v.5h-.6zM67.8 71.2h.5v.5h-.5zM66.7 71.2h.6v.5h-.6zM65.7 71.2h.5v.5h-.5zM64.6 71.2h.5v.5h-.5zM63.5 71.2h.6v.5h-.6zM62.5 71.2h.5v.5h-.5zM61.4 71.2h.6v.5h-.6zM60.4 71.2h.5v.5h-.5zM59.3 71.2h.5v.5h-.5zM58.3 71.2h.5v.5h-.5zM57.2 71.2h.5v.5h-.5zM56.1 71.2h.6v.5h-.6zM55.1 71.2h.5v.5h-.5zM54 71.2h.6v.5h-.6zM53 71.2h.5v.5h-.5zM51.9 71.2h.5v.5h-.5zM50.8 71.2h.6v.5h-.6zM49.8 71.2h.5v.5h-.5zM48.7 71.2h.6v.5h-.6zM47.7 71.1l.5 .1v.5h-.5zM46.6 71.1h.5v.6h-.5zM45.6 71.1h.5v.6h-.5zM44.5 71.1h.5v.6h-.5zM43.4 71.1h.6v.6h-.6zM42.4 71.1h.5v.6h-.5zM41.6 71.1h.3v.6h-.3zM39.9 71.4l2.1-1.1v2.2z"/>
<path d="M236.7 90h.6v.6h-.6zM235.7 90h.5v.6h-.5zM234.6 90h.6v.6h-.6zM233.6 90h.5v.6h-.5zM232.5 90h.5v.6h-.5zM231.4 90h.6v.6h-.6zM230.4 90h.5v.6h-.5zM229.3 90h.6v.6l-.6-.1zM228.3 90h.5v.5h-.5zM227.2 90h.5v.5h-.5zM226.2 90h.5v.5h-.5zM225.1 90h.5v.5h-.5zM224 90h.6v.5h-.6zM223 90h.5v.5h-.5zM221.9 90h.6v.5h-.6zM220.9 90h.5v.5h-.5zM219.8 90h.5v.5h-.5zM218.7 90h.6v.5h-.6zM217.7 90h.5v.5h-.5zM216.6 90h.6v.5h-.6zM215.6 90h.5v.5h-.5zM214.5 90h.5v.5h-.5zM213.5 90h.5v.5h-.5zM212.4 90h.5v.5h-.5zM211.3 90h.6v.5h-.6zM210.3 90h.5v.5h-.5zM209.2 90h.6v.5h-.6zM208.2 90h.5v.5h-.5zM207.1 90h.5v.5h-.5zM206 90h.6v.5h-.6zM205 90h.5v.5h-.5zM203.9 90h.6v.5h-.6zM202.9 90h.5v.5h-.5zM201.8 90h.5v.5h-.5zM200.8 89.9l.5 .1v.5h-.5zM199.7 89.9h.5v.6h-.5zM198.6 89.9h.6v.6h-.6zM197.6 89.9h.5v.6h-.5zM196.5 89.9h.6v.6h-.6zM195.5 89.9h.5v.6h-.5zM194.4 89.9h.5v.6h-.5zM193.3 89.9h.6v.6h-.6zM192.3 89.9h.5v.6h-.5zM191.2 89.9h.6v.6h-.6zM190.2 89.9h.5v.6h-.5zM189.1 89.9h.5v.6l-.5-.1zM188.1 89.9h.5v.5h-.5zM187 89.9h.5v.5h-.5zM185.9 89.9h.6v.5h-.6zM184.9 89.9h.5v.5h-.5zM183.8 89.9h.6v.5h-.6zM182.8 89.9h.5v.5h-.5zM181.7 89.9h.5v.5h-.5zM180.6 89.9h.6v.5h-.6zM179.6 89.9h.5v.5h-.5zM178.5 89.9h.6v.5h-.6zM177.5 89.9h.5v.5h-.5zM176.4 89.9h.5v.5h-.5zM175.4 89.9h.5v.5h-.5zM174.3 89.9h.5v.5h-.5zM173.2 89.9h.6v.5h-.6zM172.2 89.9h.5v.5h-.5zM171.1 89.9h.6v.5h-.6zM170.1 89.9h.5v.5h-.5zM169 89.9h.5v.5h-.5zM167.9 89.9h.6v.5h-.6zM166.9 89.9h.5v.5h-.5zM165.8 89.9h.6v.5h-.6zM164.8 89.9h.5v.5h-.5zM163.7 89.9h.5v.5h-.5zM162.7 89.9h.5v.5h-.5zM161.6 89.9h.5v.5h-.5zM160.5 89.8l.6 .1v.5h-.6zM159.5 89.8h.5v.6h-.5zM158.4 89.8h.6v.6h-.6zM157.4 89.8h.5v.6h-.5zM156.3 89.8h.5v.6h-.5zM155.2 89.8h.6v.6h-.6zM154.2 89.8h.5v.6h-.5zM153.1 89.8h.6v.6h-.6zM152.1 89.8h.5v.6h-.5zM151 89.8h.5v.6h-.5zM150 89.8h.5v.6h-.5zM148.9 89.8h.5v.6l-.5-.1zM147.8 89.8h.6v.5h-.6zM146.8 89.8h.5v.5h-.5zM145.7 89.8h.6v.5h-.6zM144.7 89.8h.5v.5h-.5zM143.6 89.8h.5v.5h-.5zM142.5 89.8h.6v.5h-.6zM141.5 89.8h.5v.5h-.5zM140.4 89.8h.6v.5h-.6zM139.4 89.8h.5v.5h-.5zM138.3 89.8h.5v.5h-.5zM137.3 89.8h.5v.5h-.5zM136.2 89.8h.5v.5h-.5zM135.1 89.8h.6v.5h-.6zM134.1 89.8h.5v.5h-.5zM133 89.8h.6v.5h-.6zM132 89.8h.5v.5h-.5zM130.9 89.8h.5v.5h-.5zM129.8 89.8h.6v.5h-.6zM128.8 89.8h.5v.5h-.5zM127.7 89.8h.6v.5h-.6zM126.7 89.8h.5v.5h-.5zM125.6 89.8h.5v.5h-.5zM124.6 89.8h.5v.5h-.5zM123.5 89.8h.5v.5h-.5zM122.4 89.8h.6v.5h-.6zM121.4 89.8h.5v.5h-.5zM120.3 89.7l.6 .1v.5h-.6zM119.3 89.7h.5v.6h-.5zM118.2 89.7h.5v.6h-.5zM117.1 89.7h.6v.6h-.6zM116.1 89.7h.5v.6h-.5zM115 89.7h.6v.6h-.6zM114 89.7h.5v.6h-.5zM112.9 89.7h.5v.6h-.5zM111.9 89.7h.5v.6h-.5zM110.8 89.7h.5v.6h-.5zM109.7 89.7h.6v.6h-.6zM108.7 89.7h.5v.6l-.5-.1zM107.6 89.7h.6v.5h-.6zM106.6 89.7h.5v.5h-.5zM105.5 89.7h.5v.5h-.5zM104.4 89.7h.6v.5h-.6zM103.4 89.7h.5v.5h-.5zM102.3 89.7h.6v.5h-.6zM101.3 89.7h.5v.5h-.5zM100.2 89.7h.5v.5h-.5zM99.2 89.7h.5v.5h-.5zM98.1 89.7h.5v.5h-.5zM97 89.7h.6v.5h-.6zM96 89.7h.5v.5h-.5zM94.9 89.7h.6v.5h-.6zM93.9 89.7h.5v.5h-.5zM92.8 89.7h.5v.5h-.5zM91.7 89.7h.6v.5h-.6zM90.7 89.7h.5v.5h-.5zM89.6 89.7h.6v.5h-.6zM88.6 89.7h.5v.5h-.5zM87.5 89.7h.5v.5h-.5zM86.5 89.7h.5v.5h-.5zM85.4 89.7h.5v.5h-.5zM84.3 89.7h.6v.5h-.6zM83.3 89.7h.5v.5h-.5zM82.2 89.7h.6v.5h-.6zM81.2 89.7h.5v.5h-.5zM80.1 89.6h.5v.6h-.5zM79 89.6h.6v.6h-.6zM78 89.6h.5v.6h-.5zM76.9 89.6h.6v.6h-.6zM75.9 89.6h.5v.6h-.5zM74.8 89.6h.5v.6h-.5zM73.8 89.6h.5v.6h-.5zM72.7 89.6h.5v.6h-.5zM71.6 89.6h.6v.6h-.6zM70.6 89.6h.5v.6h-.5zM69.5 89.6h.6v.6h-.6zM68.5 89.6h.5v.5h-.5zM67.4 89.6h.5v.5h-.5zM66.3 89.6h.6v.5h-.6zM65.3 89.6h.5v.5h-.5zM64.2 89.6h.6v.5h-.6zM63.2 89.6h.5v.5h-.5zM62.1 89.6h.5v.5h-.5zM61.1 89.6h.5v.5h-.5zM60 89.6h.5v.5h-.5zM58.9 89.6h.6v.5h-.6zM57.9 89.6h.5v.5h-.5zM56.8 89.6h.6v.5h-.6zM55.8 89.6h.5v.5h-.5zM54.7 89.6h.5v.5h-.5zM53.6 89.6h.6v.5h-.6zM52.6 89.6h.5v.5h-.5zM51.5 89.6h.6v.5h-.6zM50.5 89.6h.5v.5h-.5zM49.4 89.6h.5v.5h-.5zM48.4 89.6h.5v.5h-.5zM47.3 89.6h.5v.5h-.5zM46.2 89.6h.6v.5h-.6zM45.2 89.6h.5v.5h-.5zM44.1 89.6h.6v.5h-.6zM43.1 89.6h.5v.5h-.5zM42 89.6h.5v.5h-.5zM41.3 89.6h.2v.5h-.2zM39.5 89.8l2.1-1v2.1z"/>
<path d="M237.9 117.8v.6h.6v-.6zM236.9 117.8v.6h.5v-.6zM235.8 117.8v.6h.5v-.6zM234.8 117.8v.6h.5v-.6zM233.7 117.8v.6h.5v-.6zM232.6 117.8v.6h.6v-.6zM231.6 117.8v.6h.5v-.6zM230.5 117.8v.6h.6v-.6zM229.5 117.8v.6h.5v-.6zM228.4 117.8v.6h.5v-.6zM227.3 117.8v.6h.6v-.6zM226.3 117.8v.6h.5v-.6zM225.2 117.8v.6h.6v-.6zM224.2 117.8v.6h.5v-.6zM223.1 117.8v.6h.5v-.6zM222.1 117.8v.6h.5v-.6zM221 117.8v.6h.5v-.6zM219.9 117.8v.6h.6v-.6zM218.9 117.8v.6h.5v-.6zM217.8 117.8v.6h.6v-.6zM216.8 117.8v.6h.5v-.6zM215.7 117.8v.6h.5v-.6zM214.6 117.8v.6h.6v-.6zM213.6 117.8v.6h.5v-.6zM212.5 117.8v.6h.6v-.6zM211.5 117.8v.6h.5v-.6zM210.4 117.8v.6h.5v-.6zM209.4 117.8v.6h.5v-.6zM208.3 117.8v.6h.5v-.6zM207.2 117.8v.6h.6v-.6zM206.2 117.8v.6h.5v-.6zM205.1 117.8v.6h.6v-.6zM204.1 117.8v.6h.5v-.6zM203 117.8v.6h.5v-.6zM201.9 117.8v.6h.6v-.6zM200.9 117.8v.6h.5v-.6zM199.8 117.8v.6h.6v-.6zM198.8 117.8v.6h.5v-.6zM197.7 117.8v.6h.5v-.6zM196.7 117.8v.6h.5v-.6zM195.6 117.8v.6h.5v-.6zM194.5 117.8v.6h.6v-.6zM193.5 117.8v.6h.5v-.6zM192.4 117.8v.6h.6v-.6zM191.4 117.8v.6h.5v-.6zM190.3 117.8v.6h.5v-.6zM189.2 117.8v.6h.6v-.6zM188.2 117.8v.6h.5v-.6zM187.1 117.8v.6h.6v-.6zM186.1 117.8v.6h.5v-.6zM185 117.8v.6h.5v-.6zM184 117.8v.6h.5v-.6zM182.9 117.8v.6h.5v-.6zM181.8 117.8v.6h.6v-.6zM180.8 117.8v.6h.5v-.6zM179.7 117.8v.6h.6v-.6zM178.7 117.8v.6h.5v-.6zM177.6 117.8v.6h.5v-.6zM176.5 117.8v.6h.6v-.6zM175.5 117.8v.6h.5v-.6zM174.4 117.8v.6h.6v-.6zM173.4 117.8v.6h.5v-.6zM172.3 117.8v.6h.5v-.6zM171.3 117.8v.6h.5v-.6zM170.2 117.8v.6h.5v-.6zM169.1 117.8v.6h.6v-.6zM168.1 117.8v.6h.5v-.6zM167 117.8v.6h.6v-.6zM166 117.8v.6h.5v-.6zM164.9 117.8v.6h.5v-.6zM163.8 117.8v.6h.6v-.6zM162.8 117.8v.6h.5v-.6zM161.7 117.8v.6h.6v-.6zM160.7 117.8v.6h.5v-.6zM159.6 117.8v.6h.5v-.6zM158.6 117.8v.6h.5v-.6zM157.5 117.8v.6h.5v-.6zM156.4 117.8v.6h.6v-.6zM155.4 117.8v.6h.5v-.6zM154.3 117.8v.6h.6v-.6zM153.3 117.8v.6h.5v-.6zM152.2 117.8v.6h.5v-.6zM151.1 117.8v.6h.6v-.6zM150.1 117.8v.6h.5v-.6zM149 117.8v.6h.6v-.6zM148 117.8v.6h.5v-.6zM146.9 117.8v.6h.5v-.6zM145.9 117.8v.6h.5v-.6zM144.8 117.8v.6h.5v-.6zM143.7 117.8v.6h.6v-.6zM142.7 117.8v.6h.5v-.6zM141.6 117.8v.6h.6v-.6zM140.6 117.8v.6h.5v-.6zM139.5 117.8v.6h.5v-.6zM138.4 117.8v.6h.6v-.6zM137.4 117.8v.6h.5v-.6zM136.3 117.8v.6h.6v-.6zM135.3 117.8v.6h.5v-.6zM134.2 117.8v.6h.5v-.6zM133.2 117.8v.6h.5v-.6zM132.1 117.8v.6h.5v-.6zM131 117.8v.6h.6v-.6zM130 117.8v.6h.5v-.6zM128.9 117.8v.6h.6v-.6zM127.9 117.8v.6h.5v-.6zM126.8 117.8v.6h.5v-.6zM125.7 117.8v.6h.6v-.6zM124.7 117.8v.6h.5v-.6zM123.6 117.8v.6h.6v-.6zM122.6 117.8v.6h.5v-.6zM121.5 117.8v.6h.5v-.6zM120.5 117.8v.6h.5v-.6zM119.4 117.8v.6h.5v-.6zM118.3 117.8v.6h.6v-.6zM117.3 117.8v.6h.5v-.6zM116.2 117.8v.6h.6v-.6zM115.2 117.8v.6h.5v-.6zM114.1 117.8v.6h.5v-.6zM113 117.8v.6h.6v-.6zM112 117.8v.6h.5v-.6zM110.9 117.8v.6h.6v-.6zM109.9 117.8v.6h.5v-.6zM108.8 117.8v.6h.5v-.6zM107.8 117.8v.6h.5v-.6zM106.7 117.8v.6h.5v-.6zM105.6 117.8v.6h.6v-.6zM104.6 117.8v.6h.5v-.6zM103.5 117.8v.6h.6v-.6zM102.5 117.8v.6h.5v-.6zM101.4 117.8v.6h.5v-.6zM100.3 117.8v.6h.6v-.6zM99.3 117.8v.6h.5v-.6zM98.2 117.8v.6h.6v-.6zM97.2 117.8v.6h.5v-.6zM96.1 117.8v.6h.5v-.6zM95.1 117.8v.6h.5v-.6zM94 117.8v.6h.5v-.6zM92.9 117.8v.6h.6v-.6zM91.9 117.8v.6h.5v-.6zM90.8 117.8v.6h.6v-.6zM89.8 117.8v.6h.5v-.6zM88.7 117.8v.6h.5v-.6zM87.6 117.8v.6h.6v-.6zM86.6 117.8v.6h.5v-.6zM85.5 117.8v.6h.6v-.6zM84.5 117.8v.6h.5v-.6zM83.4 117.8v.6h.5v-.6zM82.4 117.8v.6h.5v-.6zM81.3 117.8v.6h.5v-.6zM80.2 117.8v.6h.6v-.6zM79.2 117.8v.6h.5v-.6zM78.1 117.8v.6h.6v-.6zM77.1 117.8v.6h.5v-.6zM76 117.8v.6h.5v-.6zM74.9 117.8v.6h.6v-.6zM73.9 117.8v.6h.5v-.6zM72.8 117.8v.6h.6v-.6zM71.8 117.8v.6h.5v-.6zM70.7 117.8v.6h.5v-.6zM69.7 117.8v.6h.5v-.6zM68.6 117.8v.6h.5v-.6zM67.5 117.8v.6h.6v-.6zM66.5 117.8v.6h.5v-.6zM65.4 117.8v.6h.6v-.6zM64.4 117.8v.6h.5v-.6zM63.3 117.8v.6h.5v-.6zM62.2 117.8v.6h.6v-.6zM61.2 117.8v.6h.5v-.6zM60.1 117.8v.6h.6v-.6zM59.1 117.8v.6h.5v-.6zM58 117.8v.6h.5v-.6zM57 117.8v.6h.5v-.6zM55.9 117.8v.6h.5v-.6zM54.8 117.8v.6h.6v-.6zM53.8 117.8v.6h.5v-.6zM52.7 117.8v.6h.6v-.6zM51.7 117.8v.6h.5v-.6zM50.6 117.8v.6h.5v-.6zM49.5 117.8v.6h.6v-.6zM48.5 117.8v.6h.5v-.6zM47.4 117.8v.6h.6v-.6zM46.4 117.8v.6h.5v-.6zM45.3 117.8v.6h.5v-.6zM44.3 117.8v.6h.5v-.6zM43.2 117.8v.6h.5v-.6zM41.4 118.1l2.1 1.1v-2.1z"/>
<path d="M237.1 123.6v.6h.5v-.6zM236.1 123.6v.6h.5v-.6zM235 123.6v.6h.5v-.6zM233.9 123.6v.6h.6v-.6zM232.9 123.6v.6h.5v-.6zM231.8 123.6v.6h.6v-.6zM230.8 123.6v.6h.5v-.6zM229.7 123.6v.6h.5v-.6zM228.6 123.6v.6h.6v-.6zM227.6 123.6v.6h.5v-.6zM226.5 123.6v.6h.6v-.6zM225.5 123.6v.6h.5v-.6zM224.4 123.6v.6h.5v-.6zM223.4 123.6v.6h.5v-.6zM222.3 123.6v.6h.5v-.6zM221.2 123.6v.6h.6v-.6zM220.2 123.7v.5h.5v-.6zM219.1 123.7v.5h.6v-.5zM218.1 123.7v.5h.5v-.5zM217 123.7v.5h.5v-.5zM215.9 123.7v.5h.6v-.5zM214.9 123.7v.5h.5v-.5zM213.8 123.7v.5h.6v-.5zM212.8 123.7v.5h.5v-.5zM211.7 123.7v.5h.5v-.5zM210.7 123.7v.5h.5v-.5zM209.6 123.7v.5h.5v-.5zM208.5 123.7v.5h.6v-.5zM207.5 123.7v.5h.5v-.5zM206.4 123.7v.5h.6v-.5zM205.4 123.7v.5h.5v-.5zM204.3 123.7v.5h.5v-.5zM203.2 123.7v.5h.6v-.5zM202.2 123.7v.5h.5v-.5zM201.1 123.7v.5h.6v-.5zM200.1 123.7v.5h.5v-.5zM199 123.7v.5h.5v-.5zM198 123.7v.5h.5v-.5zM196.9 123.7v.5h.5v-.5zM195.8 123.7v.5h.6v-.5zM194.8 123.7v.5h.5v-.5zM193.7 123.7v.5h.6v-.5zM192.7 123.7v.5h.5v-.5zM191.6 123.7v.5h.5v-.5zM190.5 123.7v.5h.6v-.5zM189.5 123.7v.5h.5v-.5zM188.4 123.7v.5h.6v-.5zM187.4 123.7v.5h.5v-.5zM186.3 123.7v.5h.5v-.5zM185.3 123.7v.5h.5v-.5zM184.2 123.7v.5h.5v-.5zM183.1 123.7v.5h.6v-.5zM182.1 123.7v.5h.5v-.5zM181.4 123.7v.5h.2v-.5zM180.4 124a1.06 1.06 0 0 0 2.1 0 1.06 1.06 0 0 0-2.1 0z"/>
<path d="M237.1 120.8v.6h.5v-.6zM236.1 120.8v.6h.5v-.6zM235 120.8v.6h.5v-.6zM233.9 120.8v.6h.6v-.6zM232.9 120.8v.6h.5v-.6zM231.8 120.8v.6h.6v-.6zM230.8 120.8v.6h.5v-.6zM229.7 120.8v.6h.5v-.6zM228.6 120.8v.6h.6v-.6zM227.6 120.8v.6h.5v-.6zM226.5 120.8v.6h.6v-.6zM225.5 120.8v.6h.5v-.6zM224.4 120.8v.6h.5v-.6zM223.4 120.8v.6h.5v-.6zM222.3 120.8v.6h.5v-.6zM221.2 120.8v.6h.6v-.6zM220.2 120.8v.6h.5v-.6zM219.1 120.8v.6h.6v-.6zM218.1 120.8v.6h.5v-.6zM217 120.8v.6h.5v-.6zM215.9 120.8v.6h.6v-.6zM214.9 120.8v.6h.5v-.6zM213.8 120.8v.6h.6v-.6zM212.8 120.8v.6h.5v-.6zM211.7 120.8v.6h.5v-.6zM210.7 120.8v.6h.5v-.6zM209.6 120.8v.6h.5v-.6zM208.5 120.8v.6h.6v-.6zM207.5 120.8v.6h.5v-.6zM206.4 120.8v.6h.6v-.6zM205.4 120.8v.6h.5v-.6zM204.3 120.8v.6h.5v-.6zM203.2 120.8v.6h.6v-.6zM202.2 120.8v.6h.5v-.6zM201.1 120.8v.6h.6v-.6zM200.1 120.8v.6h.5v-.6zM199 120.8v.6h.5v-.6zM198 120.8v.6h.5v-.6zM196.9 120.8v.6h.5v-.6zM195.8 120.8v.6h.6v-.6zM194.8 120.8v.6h.5v-.6zM193.7 120.8v.6h.6v-.6zM192.7 120.8v.6h.5v-.6zM191.6 120.8v.6h.5v-.6zM190.5 120.8v.6h.6v-.6zM189.5 120.8v.6h.5v-.6zM188.4 120.8v.6h.6v-.6zM187.4 120.8v.6h.5v-.6zM186.3 120.8v.6h.5v-.6zM185.3 120.8v.6h.5v-.6zM184.2 120.8v.6h.5v-.6zM183.1 120.8v.6h.6v-.6zM182.1 120.8v.6h.5v-.6zM181 120.8v.6h.6v-.6zM180 120.8v.6h.5v-.6zM178.9 120.8v.6h.5v-.6zM177.8 120.8v.6h.6v-.6zM176.8 120.8v.6h.5v-.6zM175.7 120.8v.6h.6v-.6zM174.7 120.8v.6h.5v-.6zM173.6 120.8v.6h.5v-.6zM172.6 120.8v.6h.5v-.6zM171.5 120.8v.6h.5v-.6zM170.4 120.8v.6h.6v-.6zM169.4 120.8v.6h.5v-.6zM168.3 120.8v.6h.6v-.6zM167.3 120.8v.6h.5v-.6zM166.2 120.8v.6h.5v-.6zM165.1 120.8v.6h.6v-.6zM164.1 120.8v.6h.5v-.6zM163 120.8v.6h.6v-.6zM162 120.8v.6h.5v-.6zM160.9 120.8v.6h.5v-.6zM159.9 120.8v.6h.5v-.6zM158.8 120.8v.6h.5v-.6zM157.7 120.8v.6h.6v-.6zM156.7 120.8v.6h.5v-.6zM155.6 120.8v.6h.6v-.6zM154.6 120.8v.6h.5v-.6zM153.5 120.8v.6h.5v-.6zM152.4 120.8v.6h.6v-.6zM151.4 120.8v.6h.5v-.6zM150.3 120.8v.6h.6v-.6zM149.3 120.8v.6h.5v-.6zM148.2 120.8v.6h.5v-.6zM147.2 120.8v.6h.5v-.6zM146.1 120.8v.6h.5v-.6zM145 120.8v.6h.6v-.6zM144 120.8v.6h.5v-.6zM142.9 120.8v.6h.6v-.6zM141.9 120.8v.6h.5v-.6zM140.8 120.8v.6h.5v-.6zM139.7 120.8v.6h.6v-.6zM138.7 120.8v.6h.5v-.6zM137.6 120.8v.6h.6v-.6zM136.6 120.8v.6h.5v-.6zM135.5 120.8v.6h.5v-.6zM134.5 120.8v.6h.5v-.6zM133.4 120.8v.6h.5v-.6zM132.3 120.8v.6h.6v-.6zM131.3 120.8v.6h.5v-.6zM130.2 120.8v.6h.6v-.6zM129.2 120.8v.6h.5v-.6zM128.1 120.8v.6h.5v-.6zM127 120.8v.6h.6v-.6zM126 120.8v.6h.5v-.6zM124.9 120.8v.6h.6v-.6zM123.9 120.8v.6h.5v-.6zM122.8 120.8v.6h.5v-.6zM121.8 120.8v.6h.5v-.6zM120.7 120.8v.6h.5v-.6zM119.6 120.8v.6h.6v-.6zM118.6 120.8v.6h.5v-.6zM117.5 120.8v.6h.6v-.6zM116.5 120.8v.6h.5v-.6zM115.4 120.8v.6h.5v-.6zM113.8 121.1a1.1 1.1 0 0 0 2.2 0 1.1 1.1 0 0 0-2.2 0z"/>
<path d="M337.6 125.8v.5h.6v-.5zM336.6 125.8v.5h.5v-.5zM335.5 125.8v.5h.6v-.5zM334.5 125.8v.5h.5v-.5zM333.4 125.8v.5h.5v-.5zM332.4 125.8v.5h.5v-.5zM331.3 125.8v.5h.5v-.5zM330.2 125.8v.5h.6v-.5zM329.2 125.8v.5h.5v-.5zM328.1 125.8v.5h.5v-.5zM327.1 125.8v.5h.5v-.5zM326 125.8v.5h.5v-.5zM324.9 125.8v.5h.6v-.5zM323.9 125.8v.5h.5v-.5zM322.8 125.8v.5h.6v-.5zM321.8 125.8v.5h.5v-.5zM320.7 125.8v.5h.5v-.5zM319.7 125.8v.5h.5v-.5zM318.6 125.8v.5h.5v-.5zM317.5 125.8v.5h.6v-.5zM316.5 125.8v.5h.5v-.5zM315.4 125.8v.5h.5v-.5zM314.4 125.8v.5h.5v-.5zM313.3 125.8v.5h.5v-.5zM312.2 125.8v.5h.6v-.5zM311.2 125.8v.5h.5v-.5zM310.1 125.8v.5h.6v-.5zM309.1 125.8v.5h.5v-.5zM308 125.8v.5h.5v-.5zM307 125.8v.5h.5v-.5zM305.9 125.8v.5h.5v-.5zM304.8 125.8v.5h.6v-.5zM303.8 125.8v.5h.5v-.5zM302.7 125.8v.5h.5v-.5zM301.7 125.8v.5h.5v-.5zM300.6 125.8v.5h.5v-.5zM299.5 125.8v.5h.6v-.5zM298.5 125.8v.5h.5v-.5zM297.4 125.8v.5h.6v-.5zM296.4 125.8v.5h.5v-.5zM295.3 125.8v.5h.5v-.5zM294.3 125.8v.5h.5v-.5zM293.2 125.8v.5h.5v-.5zM292.1 125.8v.5h.6v-.5zM291.1 125.8v.5h.5v-.5zM290 125.8v.5h.5v-.5zM289 125.8v.5h.5v-.5zM287.9 125.8v.5h.5v-.5zM286.8 125.8v.5h.6v-.5zM285.8 125.8v.5h.5v-.5zM284.7 125.8v.5h.6v-.5zM283.7 125.8v.5h.5v-.5zM282.6 125.8v.5h.5v-.5zM281.6 125.8v.5h.5v-.5zM280.5 125.8v.5h.5v-.5zM279.4 125.8v.5h.6v-.5zM278.4 125.8v.5h.5v-.5zM277.3 125.8v.5h.5v-.5zM276.3 125.8v.5h.5v-.5zM275.2 125.8v.5h.5v-.5zM274.1 125.8v.5h.6v-.5zM273.1 125.8v.5h.5v-.5zM272 125.8v.5h.6v-.5zM271 125.8v.5h.5v-.5zM269.9 125.8v.5h.5v-.5zM268.9 125.8v.5h.5v-.5zM267.8 125.8v.5h.5v-.5zM266.7 125.8v.5h.6v-.5zM265.7 125.8v.5h.5v-.5zM264.6 125.8v.5h.5v-.5zM263.6 125.8v.5h.5v-.5zM262.5 125.8v.5h.5v-.5zM261.4 125.8v.5h.6v-.5zM260.4 125.8v.5h.5v-.5zM259.3 125.8v.5h.6v-.5zM258.3 125.8v.5h.5v-.5zM257.2 125.8v.5h.5v-.5zM256.2 125.8v.5h.5v-.5zM255.1 125.8v.5h.5v-.5zM254 125.8v.5h.6v-.5zM253 125.8v.5h.5v-.5zM251.9 125.8v.5h.5v-.5zM250.9 125.8v.5h.5v-.5zM249.8 125.8v.5h.5v-.5zM248.7 125.8v.5h.6v-.5zM247.7 125.8v.5h.5v-.5zM246.6 125.8v.5h.6v-.5zM245.6 125.8v.5h.5v-.5zM244.5 125.8v.5h.5v-.5zM243.5 125.8v.5h.5v-.5zM337.8 125v2.1l.9-1.1z"/>
</g>
<g font-size="8.5">
<text x="316.8" y="8.2">Outcom</text>
<text x="3.3" y="21.5">Eligibility</text>
<text x="2.2" y="87.6">Exposure</text>
<text x="1.2" y="127.8">Adjustment</text>
</g>
<g font-size="4.9">
<text x="180.1" y="7">Prior data source enrollment</text>
<text x="217.2" y="14.8">≥365 days</text>
<text x="285.3" y="13.3">(Cardiovascular events and</text>
<text x="132.8" y="22.8">≥1 T2DM Dx and no type 1 or secondary diabetes Dx</text>
<text x="190.2" y="30.6">Any time prior to 0 days</text>
<text x="243.3" y="33.3">● 3- / 4-MACE</text>
<text x="165.1" y="38.3">No observed history of the outcome</text>
<text x="243.3" y="40.3">● Individual CV events, revascularization, etc.</text>
<text x="190" y="46.1">Any time prior to 0 days</text>
<text x="243.3" y="47.3">● Hypoglycemia, UTI, cancer</text>
<text x="173.1" y="54">* ≥1 - 3 months of metformin Rx</text>
<text x="243.3" y="54.4">● Up to 50 patient-centered safety outcomes</text>
<text x="77.6" y="61.2">* Stakeholder experiences to refine prior duration</text>
<text x="190.3" y="61.8">Any time prior to 0 days</text>
<text x="70.9" y="69.3">Subgroup inclusion criteria: age, gender, race, cardiovascular risk, renal impairment</text>
<text x="189.9" y="77.1">Any time prior to 0 days</text>
<text x="243.5" y="73.2">Censoring:</text>
<text x="245.7" y="79.2">Intent-to-treat: data disenrollment, death, outc</text>
<text x="125.5" y="87.7">* No observed Rx for any other antihyperglycemic agent</text>
<text x="245.7" y="85.3">of-interest (above)</text>
<text x="73.9" y="95.2">* Except metformin and insulin (with stakeholder input)</text>
<text x="190.3" y="95.4">Any time prior to 0 days</text>
<text x="245.7" y="91.2">On-treatment: +Rx discontinuation (+/- escalat</text>
<text x="2" y="96.1">(DPP4Is, GLP1RAs, SGLT2Is, SUs)</text>
<text x="243.7" y="102.6">Calibration for residual systematic error:</text>
<text x="243.7" y="108.6">● Up to 100 negative control (falsification) outco</text>
<text x="46.1" y="115.7">Covariate assessment: conditions, drugs, procedures, measurements, devices, and observations</text>
<text x="62.3" y="122.7">Any time prior to 0 days</text>
<text x="148.3" y="125.6">-365 to 0 days</text>
<text x="245.6" y="123.7">Follow-up</text>
<text x="208" y="129.1">-180 to 0 days</text>
<text x="245.6" y="131.5">+1 to end of data availability</text>
<text x=".8" y="135.9">(Propensity score matching/stratification with large-scale cohort balance and empirical equipoise diagnostics)</text>
<text x="182.8" y="146.8">First observed Rx for target or comparator drug or drug-class</text>
</g>
<g font-size="3.5">
<text x="12.8" y="70.3">Heterogeneity</text>
<text x="17.1" y="74.5">trial only</text>
<text x="2.5" y="103">4 class / 6 comparisons (Class-vs-Class and Heterogeneity Trial); 22 drugs / 231 comparisons (Drug-vs-Drug and Heterogeneity Trial)</text>
</g>
</svg>
